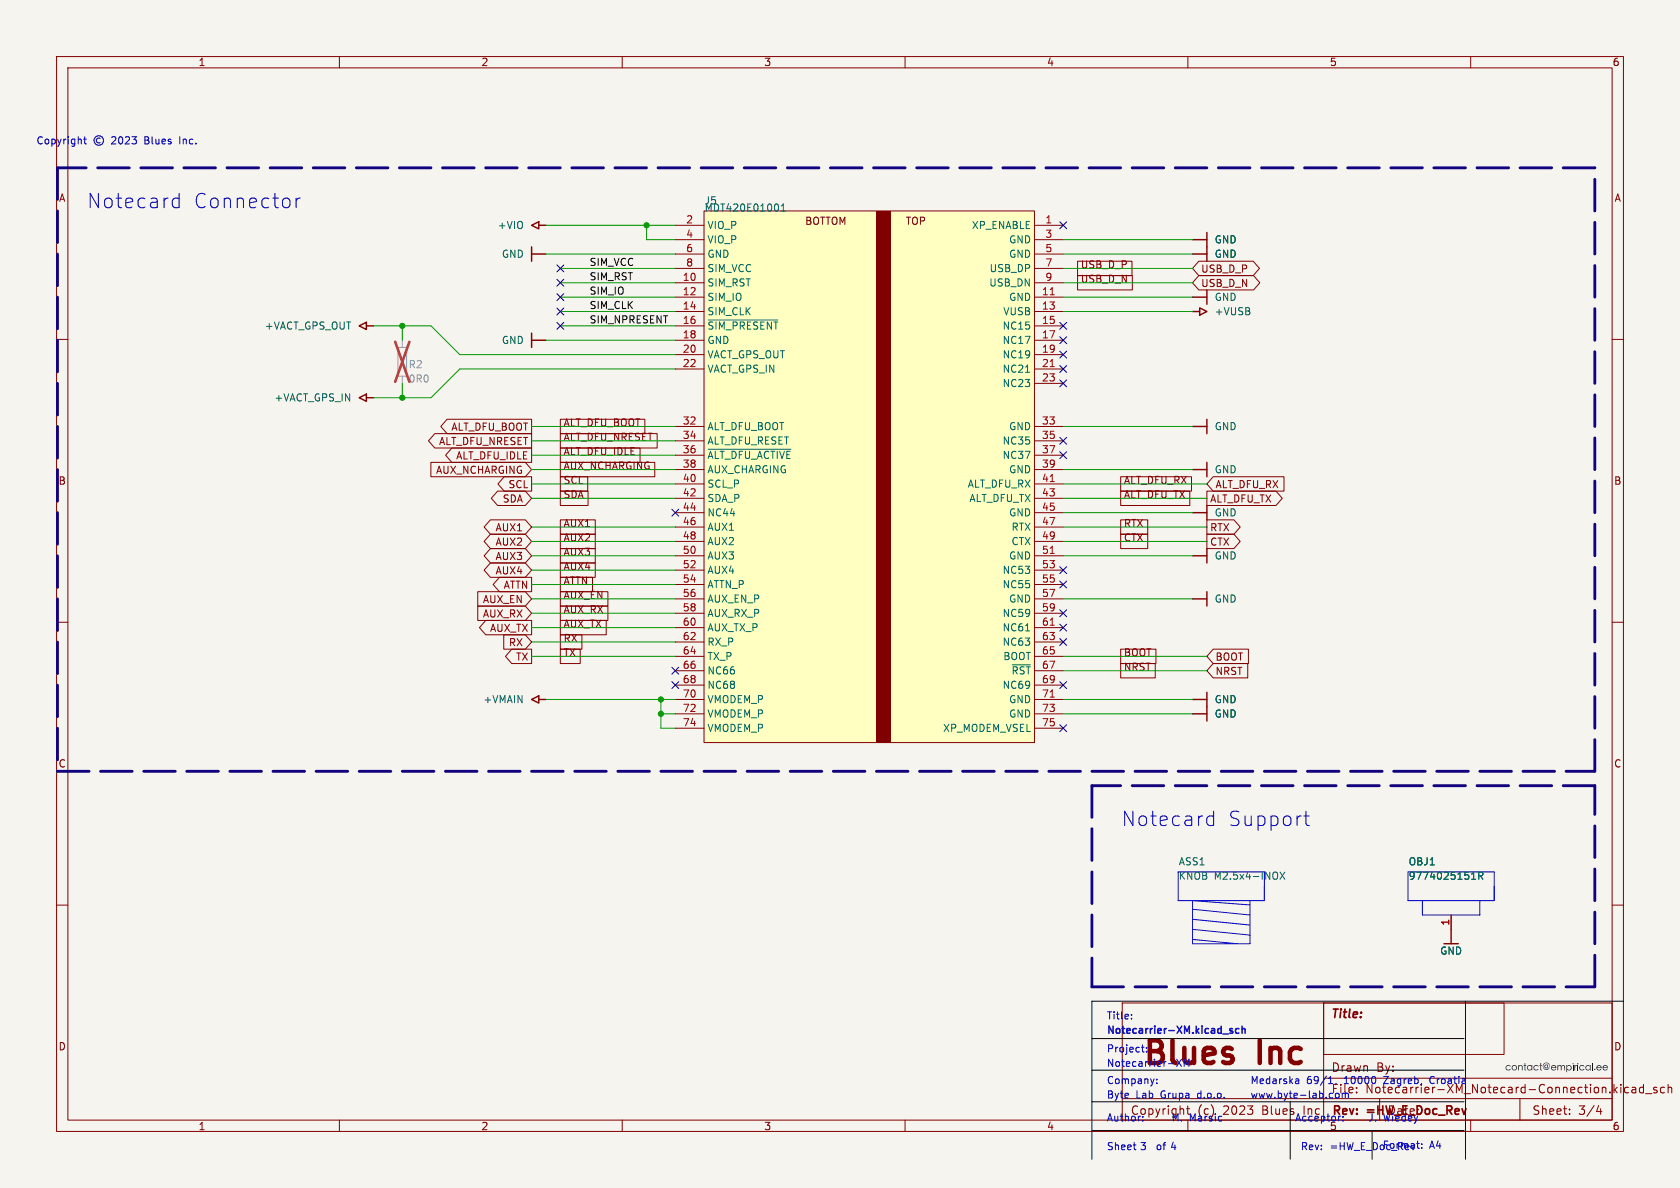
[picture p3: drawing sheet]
<svg xmlns="http://www.w3.org/2000/svg" width="297mm" height="210mm" viewBox="0 0 297 210" stroke-linecap="round" stroke-linejoin="round" font-family="sans-serif">
<path d="M0 0h297v210h-297z" fill="#f5f4ef" stroke="#f5f4ef" stroke-width=".18"/>
<g fill="none" stroke="#840000" stroke-width=".18">
<path d="M10 10h277v190h-277zM12 12h273v186h-273zM60 10v2M110 10v2M160 10v2M210 10v2M260 10v2M10 60h2M285 60h2M10 110h2M285 110h2M10 160h2"/>
<path d="M198.4 177.3h86.6v20.7h-86.6zM285 160h2M60 198v2M110 198v2M160 198v2M198.4 194.2h86.6M210 198v2M239.8 192.3v.1M239.8 193.1v.1M239.9 192.3l-.1 .1M260 198v2M277.5 196.9v.1"/>
<path d="M277.5 196.1v.1M282.6 195.4l-.3 1.1h.9M283 196v1M287.9 192.3l-.4-.1-.3 .3v.4l.1 .2h.6M288.5 192.3h.6l.1 .9M289.2 192.6h-.5a.29 .29 0 0 0-.2 .3 .29 .29 0 0 0 .2 .3l.5-.1M290.5 192.3l-.4-.1-.3 .3v.4l.2 .2h.5M290.5 191.7v1.5M290.9 193.3h1.1M292.9 192.3l-.4-.1-.2 .2 .1 .2 .5 .2v.3h-.6M294.3 192.3l-.5-.1-.3 .3v.4l.2 .2h.6M294.9 192.3l.2-.1 .4 .1v.9"/>
<path d="M294.9 191.7v1.5"/>
</g>
<g fill="#281c2d">
<path d="M282.3 188.4l.5-.1 .3 .3 .1 .2h-.8l.1 .3 .6-.2a.48 .48 0 0 1-.6 .3 .48 .48 0 0 1-.3-.6h.8l-.3-.2-.5 .2z"/>
<path d="M283.4 188.4l.5-.1 .3 .3v.2h-.8l.2 .3 .6-.2a.48 .48 0 0 1-.6 .3 .48 .48 0 0 1-.3-.6h.8l-.3-.2-.5 .2z"/>
</g>
<path d="M234 177.3h31.9v9.1h-31.9zM234 177.3v20.7M256.5 161.7v2.6M209.8 196h.5M210 195.5v1.3M234 190.6h51M243.9 194.2v3.8M268.7 194.2v3.8" fill="none" stroke="#840000" stroke-width=".18"/>
<g fill="none" stroke="#840000" stroke-width=".25">
<path d="M94 39.8l1.2-.6v1.3zM95.2 39.8h1.3M210.8 52.5h2.6M210.8 44.9h2.6M210.8 55.1h1.3M210.8 42.4h2.6M212.1 54.4l1.3 .7-1.3 .6zM213.4 41.1v5.1M213.4 51.3v2.5M210.8 75.4h2.6M213.4 74.1v2.6M210.8 83h2.6"/>
<path d="M210.8 90.6h2.6M210.8 98.2h2.6M213.4 81.7v2.6M213.4 89.4v2.5M213.4 97v2.5M210.8 105.9h2.6M213.4 104.6v2.5M210.8 123.6h2.6M213.4 122.4v2.5M255.3 166.8h2.5M256.5 164.3v2.5"/>
</g>
<path d="M208.3 154.1h15.2v5.1h-15.2zM221 159.2v7.6h-10.2v-7.6l10.2 .8M248.9 154.1h15.3v5.1h-15.3zM251.5 159.2v2.5h10.1v-2.5M210.8 166.1l7.9 .7M210.8 164.3l10.2 1M210.8 162.5l10.2 1M210.8 160.7l10.2 1" fill="none" stroke="#000bff" stroke-width=".18"/>
<path d="M226.3 154.2l.8 1.2M227.1 154.2l-.8 1.2M260.2 155.4h.7M261.4 154.8h.6l.2-.2-.1-.3-.7-.1v1.2M261.7 154.8l.5 .6" fill="none" stroke="#006464" stroke-width=".18"/>
<path d="M124.5 37.3h58.4v94h-58.4z" fill="#ffffc2"/>
<path d="M154.9 37.3h2.6v94h-2.6z" fill="#800000"/>
<path d="M124.5 37.3h58.4v94h-58.4z" fill="none" stroke="#800000" stroke-width=".18"/>
<g fill="none" stroke="#840000" stroke-width=".18">
<path d="M119.4 39.8h5.1M182.9 39.8h5.1M119.4 57.6h5.1M119.4 55.1h5.1M119.4 52.5h5.1M119.4 50h5.1M119.4 47.4h5.1M119.4 44.9h5.1M119.4 42.4h5.1M182.9 57.6h5.1M182.9 55.1h5.1M182.9 52.5h5.1"/>
<path d="M182.9 50h5.1M182.9 47.4h5.1M182.9 44.9h5.1M182.9 42.4h5.1M190.5 48.7h9.7v2.6h-9.7zM190.5 46.2h9.6v2.5h-9.6zM211.9 48.7h9.7l1.1 1.3-1.1 1.3h-9.7l-1.1-1.3zM211.9 46.2h9.7l1.1 1.2-1.1 1.3h-9.7l-1.1-1.3zM76.9 76.7h17.1v2.5h-17.1l-1.1-1.3zM79 74.1h15v2.6h-15l-1.1-1.3zM79.9 79.2h14.1v2.5h-14.1l-1.1-1.2zM99.1 76.7h17.1v2.5h-17.1z"/>
<path d="M99.1 74.1h14.9v2.6h-14.9zM99.1 79.2h14.1v2.5h-14.1zM119.4 77.9h5.1M119.4 75.4h5.1M119.4 65.2h5.1M119.4 62.7h5.1M119.4 60.1h5.1M182.9 77.9h5.1M182.9 75.4h5.1M182.9 67.8h5.1M182.9 65.2h5.1M182.9 62.7h5.1"/>
<path d="M182.9 60.1h5.1M76.2 81.7h16.7l1.1 1.3-1.1 1.3h-16.7zM86.7 99.5h6.2l1.1 1.3-1.1 1.3h-6.2l-1.1-1.3zM86.7 97h6.2l1.1 1.2-1.1 1.3h-6.2l-1.1-1.3zM86.7 94.4h6.2l1.1 1.3-1.1 1.3h-6.2l-1.1-1.3zM86.7 91.9h6.2l1.1 1.3-1.1 1.2h-6.2l-1.1-1.2zM88 86.8h4.9l1.1 1.3-1.1 1.3h-4.9l-1.1-1.3zM89.1 84.3h4.9v2.5h-4.9l-1.1-1.3zM99.1 86.8h4.9v2.6h-4.9zM99.1 94.4h6.1v2.6h-6.1zM99.1 99.5h6.1v2.6h-6.1zM99.1 91.9h6.1v2.5h-6.1z"/>
<path d="M99.1 97h6.1v2.5h-6.1zM99.1 81.7h16.7v2.6h-16.7zM99.1 84.3h4.8v2.5h-4.8zM119.4 98.2h5.1M119.4 95.7h5.1M119.4 93.2h5.1M119.4 90.6h5.1M119.4 88.1h5.1M119.4 85.5h5.1M119.4 83h5.1M119.4 80.5h5.1M182.9 98.2h5.1"/>
<path d="M182.9 95.7h5.1M182.9 93.2h5.1M182.9 90.6h5.1M182.9 88.1h5.1M182.9 85.5h5.1M182.9 83h5.1M182.9 80.5h5.1M198.1 94.4h4.8v2.6h-4.8zM198.1 86.8h12.2v2.6h-12.2zM198.1 84.3h12.5v2.5h-12.5zM198.1 91.9h4.8v2.5h-4.8zM213.4 94.4h4.7l1.2 1.3-1.2 1.3h-4.7z"/>
<path d="M213.4 91.9h4.7l1.2 1.3-1.2 1.2h-4.7zM213.4 86.8h12.2l1.1 1.3-1.1 1.3h-12.2zM214.5 84.3h12.5v2.5h-12.5l-1.1-1.3zM84.5 104.6h8.4l1.1 1.3-1.1 1.2h-8.4zM84.5 107.1h8.4l1.1 1.3-1.1 1.3h-8.4zM85.9 109.7h8.1v2.5h-8.1l-1.1-1.3zM88.3 102.1h5.7v2.5h-5.7l-1.1-1.3zM89.1 112.2h3.8l1.1 1.3-1.1 1.3h-3.8zM90.5 114.8h3.5v2.5h-3.5l-1.1-1.3zM99.1 104.6h8.4v2.5h-8.4zM99.1 112.2h3.8v2.6h-3.8zM99.1 102.1h5.6v2.5h-5.6z"/>
<path d="M99.1 109.7h8.1v2.5h-8.1zM99.1 107.1h8.4v2.6h-8.4zM99.1 114.8h3.5v2.5h-3.5zM119.4 118.6h5.1M119.4 116h5.1M119.4 113.5h5.1M119.4 110.9h5.1M119.4 108.4h5.1M119.4 105.9h5.1M119.4 103.3h5.1M119.4 100.8h5.1M182.9 118.6h5.1"/>
<path d="M182.9 116h5.1M182.9 113.5h5.1M182.9 110.9h5.1M182.9 108.4h5.1M182.9 105.9h5.1M182.9 103.3h5.1M182.9 100.8h5.1M198.1 117.3h6.1v2.5h-6.1zM198.1 114.8h6.3v2.5h-6.3zM214.5 114.8h6.2v2.5h-6.2l-1.1-1.3zM214.5 117.3h6.1v2.5h-6.1l-1.1-1.2zM119.4 128.7h5.1"/>
<path d="M119.4 126.2h5.1M119.4 123.6h5.1M119.4 121.1h5.1M182.9 128.7h5.1M182.9 126.2h5.1M182.9 123.6h5.1M182.9 121.1h5.1M256.5 161.7v2.6"/>
</g>
<path d="M185.7 52.1h.7M185.7 64.8h.7M185.7 97.8h.7M185.7 85.1h.7M185.7 110.5h.7M185.7 123.2h.7" fill="none" stroke="#a90000" stroke-width=".18"/>
<path d="M137.6 36.3v.8M138.1 37.3h.7M138.1 36.4l.4-.3v1.2M125.2 56.6h12.3M125.2 79.4h14.6M181.3 65.8h.7M179 117.5h3.1M181.3 111.5h.7M260.2 155.4h.7M261.4 154.8h.6l.2-.2-.1-.3-.7-.1v1.2M261.7 154.8l.5 .6" fill="none" stroke="#006464" stroke-width=".18"/>
<path d="M63.5 57.6l1.3-.6v1.2zM64.8 57.6h1.2M94 43.6v2.6M94 58.9v2.5M94 44.9h2.5M63.5 70.3l1.3-.6v1.2zM64.8 70.3h1.2M94 60.1h2.5M94 123.6l1.2-.6v1.3zM95.2 123.6h1.3M210.8 126.2h2.6M213.4 124.9v2.6" fill="none" stroke="#840000" stroke-width=".25"/>
<path d="M70.4 61.4h1.5v5.1h-1.5zM71.1 60.1v1.3M71.1 66.5v1.3" fill="none" stroke="#9c9b98" stroke-width=".18"/>
<path d="M69.9 60.4l2.5 7.1M72.4 60.4l-2.5 7.1" fill="none" stroke="#e12e31" stroke-width=".46"/>
<path d="M259.1 177v27.9M287 177h-94v27.9M193 189.2h65.8M193 194.8h65.8M193 183.6h65.8M193 199.8h65.8M228.1 194.8v10.1M242.6 199.8v5.1" fill="none" stroke="#000" stroke-width=".18"/>
<path d="M10.2 29.7v106.6M281.9 29.7h-271.7M10.2 136.3h271.7M193 138.9v35.5M281.9 138.9h-88.9M281.9 136.3v-106.6M193 174.4h88.9M281.9 174.4v-35.5" fill="none" stroke="#11037f" stroke-width=".51" stroke-dasharray="5.6 2"/>
<g fill="none" stroke="#009600" stroke-width=".18">
<path d="M96.5 39.8h22.9M114.3 39.8v2.6h5.1M66 57.6h10.2l5.1 5.1h38.1M71.1 57.6v2.5M96.5 44.9h22.9M99.1 57.6h20.3M99.1 47.4h20.3M99.1 50h20.3M99.1 52.5h20.3M99.1 55.1h20.3M188 47.4h22.8M188 50h22.8"/>
<path d="M188 52.5h22.8M188 55.1h22.8M188 44.9h22.8M188 42.4h22.8M71.1 67.8v2.5M94 77.9h25.4M94 75.4h25.4M96.5 60.1h22.9M119.4 65.2h-38.1l-5.1 5.1h-10.2M188 75.4h22.8M94 85.5h25.4M94 93.2h25.4"/>
<path d="M94 98.2h25.4M94 80.5h25.4M94 88.1h25.4M94 83h25.4M94 95.7h25.4M188 85.5h25.4M188 90.6h22.8M188 93.2h25.4M188 98.2h22.8M188 88.1h25.4M188 83h22.8M188 95.7h25.4"/>
<path d="M94 100.8h25.4M94 103.3h25.4M94 108.4h25.4M94 116h25.4M94 105.9h25.4M94 110.9h25.4M94 113.5h25.4M188 116h25.4M188 105.9h22.8M188 118.6h25.4M96.5 123.6h22.9M116.8 123.6v5.1h2.6"/>
<path d="M116.8 126.2h2.6M188 123.6h22.8M188 126.2h22.8"/>
</g>
<g fill="none" stroke="#000084" stroke-width=".18">
<path d="M187.4 39.2l1.2 1.2M188.6 39.2l-1.2 1.2M98.5 54.5l1.2 1.2M98.5 57l1.2 1.2M98.5 49.4l1.2 1.2M98.5 46.8l1.2 1.3M98.5 51.9l1.2 1.2M99.7 54.5l-1.2 1.2M99.7 57l-1.2 1.2M99.7 49.4l-1.2 1.2M99.7 46.8l-1.2 1.3M99.7 51.9l-1.2 1.2"/>
<path d="M187.4 59.5l1.2 1.3M187.4 57l1.2 1.2M188.6 59.5l-1.2 1.3M188.6 57l-1.2 1.2M187.4 62.1l1.2 1.2M187.4 67.2l1.2 1.2M187.4 77.3l1.2 1.2M187.4 64.6l1.2 1.2M187.4 79.9l1.2 1.2M188.6 62.1l-1.2 1.2M188.6 67.2l-1.2 1.2M188.6 77.3l-1.2 1.2"/>
<path d="M188.6 64.6l-1.2 1.2M188.6 79.9l-1.2 1.2M118.8 90l1.2 1.2M120 90l-1.2 1.2M118.8 118l1.2 1.2M120 118l-1.2 1.2M187.4 112.9l1.2 1.2M187.4 107.8l1.2 1.2M187.4 110.3l1.2 1.3M187.4 100.2l1.2 1.2M187.4 102.7l1.2 1.2M188.6 112.9l-1.2 1.2"/>
<path d="M188.6 107.8l-1.2 1.2M188.6 110.3l-1.2 1.3M188.6 100.2l-1.2 1.2M188.6 102.7l-1.2 1.2M118.8 120.5l1.2 1.2M120 120.5l-1.2 1.2M187.4 120.5l1.2 1.2M187.4 128.1l1.2 1.2M188.6 120.5l-1.2 1.2M188.6 128.1l-1.2 1.2"/>
</g>
<g fill="none" stroke="#0000c2" stroke-width=".18">
<path d="M14.8 24.6h.5M15 24.2v1.1l.3 .1M17.7 24.5a.44 .44 0 0 0-.7 .3 .44 .44 0 0 0 .7 .4M19.8 24.3l.4-.1 .3 .3-.8 .9h.8M21.1 24.2h.2a.68 .68 0 0 1 .4 .6 .68 .68 0 0 1-.4 .6 .84 .84 0 0 1-.2-1.2zM22.2 24.3l.5-.1 .2 .3-.8 .9h.8M23.3 24.2h.8l-.4 .5 .3 .1v.5l-.1 .1-.6-.1M30.6 36.5l.3 .2 .8-.1M31.7 34.2v2.5M31.7 35.1l-.8-.1-.3 .3M52.4 35v1.7M53.1 35a.65 .65 0 0 0-.7 .5"/>
<path d="M213.5 145.7l.3 .2 .7-.1M214.5 143.4v2.5M214.5 144.4l-.7-.2-.3 .3M230.5 144.2h1M230.9 143.4v2.2l.1 .2 .5 .1M200 179.3v.2M200 180v.1M204.5 191.4v.2M229.6 190.9v.7M229.6 191.5l-.4 .1M243.2 190.8v.5M250.4 202.1h.5"/>
<path d="M250.8 203h.1M251.3 202.9v.1M251.3 202.2v.1"/>
<circle cx="17.5" cy="24.8" r=".85"/>
</g>
<path d="M217.8 182.2l.1 .2-.1 .3M217.8 181.8l.1 .1M219 181.9l-.3-.1-.3 .3 .1 .5h.5M219.6 181.9l.2-.1 .3 .1v.8M219.6 181.4v1.3" fill="none" stroke="#0000c2" stroke-width=".25"/>
<g fill="#009600" stroke="#009600" stroke-width=".18">
<circle cx="71.1" cy="70.3" r=".46"/>
<circle cx="71.1" cy="57.6" r=".46"/>
<circle cx="116.8" cy="126.2" r=".46"/>
<circle cx="116.8" cy="123.6" r=".46"/>
<circle cx="114.3" cy="39.8" r=".46"/>
</g>
<g font-size="5.6" fill="#0000c2">
<text x="201.8" y="189.3">Blues</text>
<text x="222.8" y="189.3">Inc</text>
</g>
<g font-size="3.5" fill="#0000c2">
<text x="15.2" y="37">Notecard</text>
<text x="34.1" y="37">Connector</text>
<text x="198.1" y="146.3">Notecard</text>
<text x="216.9" y="146.3">Support</text>
</g>
<g font-size="2.1" fill="#840000">
<text x="235.2" y="180.4">Title:</text>
<text x="235.3" y="189.7">Drawn</text>
<text x="216.3" y="197.3">2023</text>
<text x="223.3" y="197.3">Blues</text>
<text x="241.4" y="193.5">Notecarrier-XM_Notecard-Connection.kicad_sch</text>
<text x="241.8" y="197.5">=HW_E_Doc_Rev</text>
<text x="270.8" y="197.3">Sheet:</text>
<text x="279" y="197.3">3/4</text>
</g>
<g font-size="2.1" fill="#0000c2">
<text x="243.3" y="189.7">By:</text>
<text x="199.8" y="197.3">Copyright</text>
<text x="211.7" y="197.3">(c)</text>
<text x="230.7" y="197.3">Inc</text>
<text x="235.3" y="193.5">File:</text>
<text x="235.4" y="197.5">Rev:</text>
<text x="245.2" y="197.3">Date:</text>
</g>
<g font-size="1.8" fill="#840000">
<text x="35" y="11.9">1</text>
<text x="85" y="11.9">2</text>
<text x="135" y="11.9">3</text>
<text x="185" y="11.9">4</text>
<text x="235" y="11.9">5</text>
<text x="285" y="11.9">6</text>
<text x="10.3" y="35.9">A</text>
<text x="285.3" y="35.9">A</text>
<text x="142.2" y="39.8">BOTTOM</text>
<text x="160" y="39.8">TOP</text>
<text x="191" y="47.5">USB_D_P</text>
<text x="191" y="50.1">USB_D_N</text>
<text x="212.2" y="50.9">USB_D_N</text>
<text x="212.2" y="48.4">USB_D_P</text>
<text x="79.7" y="76.3">ALT_DFU_BOOT</text>
<text x="99.5" y="75.5">ALT_DFU_BOOT</text>
<text x="77" y="84">AUX_NCHARGING</text>
<text x="77.5" y="78.9">ALT_DFU_NRESET</text>
<text x="80.5" y="81.4">ALT_DFU_IDLE</text>
<text x="99.5" y="83.1">AUX_NCHARGING</text>
<text x="99.5" y="78">ALT_DFU_NRESET</text>
<text x="99.5" y="80.6">ALT_DFU_IDLE</text>
<text x="10.3" y="85.9">B</text>
<text x="88.8" y="89">SDA</text>
<text x="89.8" y="86.5">SCL</text>
<text x="99.5" y="88.2">SDA</text>
<text x="99.5" y="85.6">SCL</text>
<text x="198.6" y="88.2">ALT_DFU_TX</text>
<text x="198.6" y="85.6">ALT_DFU_RX</text>
<text x="213.8" y="89">ALT_DFU_TX</text>
<text x="214.8" y="86.5">ALT_DFU_RX</text>
<text x="285.3" y="85.9">B</text>
<text x="87.5" y="94.1">AUX1</text>
<text x="99.5" y="95.8">AUX2</text>
<text x="99.5" y="93.3">AUX1</text>
<text x="198.6" y="95.8">CTX</text>
<text x="198.6" y="93.3">RTX</text>
<text x="213.8" y="94.1">RTX</text>
<text x="87.5" y="101.7">AUX4</text>
<text x="87.5" y="99.2">AUX3</text>
<text x="87.5" y="96.7">AUX2</text>
<text x="99.5" y="100.9">AUX4</text>
<text x="99.5" y="98.3">AUX3</text>
<text x="213.8" y="96.7">CTX</text>
<text x="85.3" y="106.8">AUX_EN</text>
<text x="88.9" y="104.3">ATTN</text>
<text x="99.5" y="106">AUX_EN</text>
<text x="99.5" y="103.4">ATTN</text>
<text x="85.3" y="109.4">AUX_RX</text>
<text x="86.5" y="111.9">AUX_TX</text>
<text x="99.5" y="113.6">RX</text>
<text x="99.5" y="111">AUX_TX</text>
<text x="99.5" y="108.5">AUX_RX</text>
<text x="89.9" y="114.4">RX</text>
<text x="91.1" y="117">TX</text>
<text x="99.5" y="116.1">TX</text>
<text x="198.6" y="118.7">NRST</text>
<text x="198.6" y="116.1">BOOT</text>
<text x="214.8" y="117">BOOT</text>
<text x="214.8" y="119.5">NRST</text>
<text x="10.3" y="135.9">C</text>
<text x="285.3" y="135.9">C</text>
<text x="10.3" y="185.9">D</text>
<text x="285.3" y="185.9">D</text>
<text x="35" y="200">1</text>
<text x="85" y="200">2</text>
<text x="135" y="200">3</text>
<text x="185" y="200">4</text>
<text x="285" y="200">6</text>
</g>
<g font-size="1.8" fill="#0000c2">
<text x="6.3" y="25.6">Copyright</text>
<text x="25.8" y="25.6">Blues</text>
<text x="32.2" y="25.6">Inc.</text>
<text x="195.6" y="180.3">Title:</text>
<text x="195.6" y="182.8">Notecarrier-XM.kicad_sch</text>
<text x="195.6" y="188.7">Notecarrier-XM</text>
<text x="195.6" y="186.1">Project:</text>
<text x="195.6" y="191.7">Company:</text>
<text x="221" y="191.7">Medarska</text>
<text x="231" y="191.7">69/1,</text>
<text x="237.7" y="191.7">10000</text>
<text x="244.9" y="191.7">Zagreb,</text>
<text x="253.2" y="191.7">Croatia</text>
<text x="195.6" y="194.3">Byte</text>
<text x="200.8" y="194.3">Lab</text>
<text x="205.3" y="194.3">Grupa</text>
<text x="212" y="194.3">d.o.o.</text>
<text x="221" y="194.3">www.byte-lab.com</text>
<text x="195.6" y="198.3">Author:</text>
<text x="195.6" y="203.4">Sheet 3</text>
<text x="204.2" y="203.4">of 4</text>
<text x="207" y="198.3">M.</text>
<text x="210.2" y="198.3">Marsic</text>
<text x="228.9" y="198.3">Acceptor:</text>
<text x="229.9" y="203.4">Rev:</text>
<text x="234.9" y="203.4">=HW_E_Doc_Rev</text>
<text x="235" y="200">5</text>
<text x="241.8" y="198.3">J.</text>
<text x="244.3" y="203.2">Format:</text>
<text x="244.6" y="198.3">Wiedey</text>
<text x="252.7" y="203.2">A4</text>
</g>
<g font-size="1.8" fill="#006464">
<text x="87.9" y="40.7">+VIO</text>
<text x="124.5" y="36.3">J5</text>
<text x="124.5" y="37.6">MDT420E01001</text>
<text x="125" y="40.7">VIO_P</text>
<text x="171.7" y="40.7">XP_ENABLE</text>
<text x="88.6" y="45.8">GND</text>
<text x="125" y="45.8">GND</text>
<text x="125" y="43.2">VIO_P</text>
<text x="178.3" y="45.8">GND</text>
<text x="178.3" y="43.2">GND</text>
<text x="214.6" y="45.8">GND</text>
<text x="214.6" y="43.2">GND</text>
<text x="125" y="53.4">SIM_IO</text>
<text x="125" y="50.9">SIM_RST</text>
<text x="125" y="48.3">SIM_VCC</text>
<text x="174.8" y="50.9">USB_DN</text>
<text x="174.9" y="48.3">USB_DP</text>
<text x="178.3" y="53.4">GND</text>
<text x="214.6" y="53.4">GND</text>
<text x="46.7" y="58.5">+VACT_GPS_OUT</text>
<text x="125" y="58.5">~{SIM_PRESENT}</text>
<text x="125" y="55.9">SIM_CLK</text>
<text x="177.1" y="58.5">NC15</text>
<text x="177.3" y="55.9">VUSB</text>
<text x="214.6" y="55.9">+VUSB</text>
<text x="88.6" y="61">GND</text>
<text x="125" y="63.6">VACT_GPS_OUT</text>
<text x="125" y="61">GND</text>
<text x="177.1" y="63.6">NC19</text>
<text x="177.1" y="61">NC17</text>
<text x="48.4" y="71.2">+VACT_GPS_IN</text>
<text x="125" y="66.1">VACT_GPS_IN</text>
<text x="177.1" y="68.6">NC23</text>
<text x="177.1" y="66.1">NC21</text>
<text x="125" y="76.3">ALT_DFU_BOOT</text>
<text x="178.3" y="76.3">GND</text>
<text x="214.6" y="76.3">GND</text>
<text x="125" y="83.9">AUX_CHARGING</text>
<text x="125" y="81.3">~{ALT_DFU_ACTIVE}</text>
<text x="125" y="78.8">ALT_DFU_RESET</text>
<text x="177.1" y="81.3">NC37</text>
<text x="177.1" y="78.8">NC35</text>
<text x="178.3" y="83.9">GND</text>
<text x="214.6" y="83.9">GND</text>
<text x="125" y="89">SDA_P</text>
<text x="125" y="86.4">SCL_P</text>
<text x="171" y="86.4">ALT_DFU_RX</text>
<text x="171.3" y="89">ALT_DFU_TX</text>
<text x="125" y="94">AUX1</text>
<text x="125" y="91.5">NC44</text>
<text x="178.3" y="91.5">GND</text>
<text x="178.7" y="94">RTX</text>
<text x="214.6" y="91.5">GND</text>
<text x="125" y="101.7">AUX4</text>
<text x="125" y="99.1">AUX3</text>
<text x="125" y="96.6">AUX2</text>
<text x="177.1" y="101.7">NC53</text>
<text x="178.3" y="99.1">GND</text>
<text x="178.7" y="96.6">CTX</text>
<text x="214.6" y="99.1">GND</text>
<text x="125" y="106.7">AUX_EN_P</text>
<text x="125" y="104.2">ATTN_P</text>
<text x="177.1" y="104.2">NC55</text>
<text x="178.3" y="106.7">GND</text>
<text x="214.6" y="106.7">GND</text>
<text x="125" y="111.8">AUX_TX_P</text>
<text x="125" y="109.3">AUX_RX_P</text>
<text x="177.1" y="111.8">NC61</text>
<text x="177.1" y="109.3">NC59</text>
<text x="125" y="119.4">NC66</text>
<text x="125" y="116.9">TX_P</text>
<text x="125" y="114.4">RX_P</text>
<text x="177.1" y="114.4">NC63</text>
<text x="177.3" y="116.9">BOOT</text>
<text x="178.7" y="119.4">~{RST}</text>
<text x="85.4" y="124.5">+VMAIN</text>
<text x="125" y="124.5">VMODEM_P</text>
<text x="125" y="122">NC68</text>
<text x="177.1" y="122">NC69</text>
<text x="178.3" y="124.5">GND</text>
<text x="214.6" y="124.5">GND</text>
<text x="125" y="129.6">VMODEM_P</text>
<text x="125" y="127.1">VMODEM_P</text>
<text x="166.6" y="129.6">XP_MODEM_VSEL</text>
<text x="178.3" y="127.1">GND</text>
<text x="214.6" y="127.1">GND</text>
<text x="208.3" y="153.2">ASS1</text>
<text x="208.3" y="155.7">KNOB</text>
<text x="214.7" y="155.7">M2.5x4-INOX</text>
<text x="248.9" y="153.2">OBJ1</text>
<text x="248.9" y="155.7">9774025151R</text>
<text x="254.5" y="169">GND</text>
</g>
<g font-size="1.8" fill="#a90000">
<text x="121.2" y="39.6">2</text>
<text x="184.7" y="39.6">1</text>
<text x="121.2" y="47.2">8</text>
<text x="121.2" y="44.7">6</text>
<text x="121.2" y="42.1">4</text>
<text x="184.7" y="47.2">7</text>
<text x="184.7" y="44.7">5</text>
<text x="184.7" y="42.1">3</text>
<text x="120.6" y="52.3">12</text>
<text x="120.6" y="49.7">10</text>
<text x="184.1" y="52.3">11</text>
<text x="184.7" y="49.7">9</text>
<text x="120.6" y="59.9">18</text>
<text x="120.6" y="57.4">16</text>
<text x="120.6" y="54.8">14</text>
<text x="184.1" y="59.9">17</text>
<text x="184.1" y="57.4">15</text>
<text x="184.1" y="54.8">13</text>
<text x="120.6" y="65">22</text>
<text x="120.6" y="62.4">20</text>
<text x="184.1" y="65">21</text>
<text x="184.1" y="62.4">19</text>
<text x="184.1" y="67.5">23</text>
<text x="120.6" y="77.7">34</text>
<text x="120.6" y="75.1">32</text>
<text x="184.1" y="77.7">35</text>
<text x="184.1" y="75.1">33</text>
<text x="120.6" y="82.8">38</text>
<text x="120.6" y="80.2">36</text>
<text x="184.1" y="82.8">39</text>
<text x="184.1" y="80.2">37</text>
<text x="120.6" y="87.8">42</text>
<text x="120.6" y="85.3">40</text>
<text x="184.1" y="87.8">43</text>
<text x="184.1" y="85.3">41</text>
<text x="120.6" y="95.5">48</text>
<text x="120.6" y="92.9">46</text>
<text x="120.6" y="90.4">44</text>
<text x="184.1" y="95.5">49</text>
<text x="184.1" y="92.9">47</text>
<text x="184.1" y="90.4">45</text>
<text x="120.6" y="100.5">52</text>
<text x="120.6" y="98">50</text>
<text x="184.1" y="100.5">53</text>
<text x="184.1" y="98">51</text>
<text x="120.6" y="105.6">56</text>
<text x="120.6" y="103.1">54</text>
<text x="184.1" y="105.6">57</text>
<text x="184.1" y="103.1">55</text>
<text x="120.6" y="113.2">62</text>
<text x="120.6" y="110.7">60</text>
<text x="120.6" y="108.2">58</text>
<text x="184.1" y="113.2">63</text>
<text x="184.1" y="110.7">61</text>
<text x="184.1" y="108.2">59</text>
<text x="120.6" y="118.3">66</text>
<text x="120.6" y="115.8">64</text>
<text x="184.1" y="118.3">67</text>
<text x="184.1" y="115.8">65</text>
<text x="120.6" y="125.9">72</text>
<text x="120.6" y="123.4">70</text>
<text x="120.6" y="120.9">68</text>
<text x="184.1" y="125.9">73</text>
<text x="184.1" y="123.4">71</text>
<text x="184.1" y="120.9">69</text>
<text x="120.6" y="128.5">74</text>
<text x="184.1" y="128.5">75</text>
<text x="256.3" y="163.7" transform="rotate(-90 256.3 163.7)">1</text>
</g>
<g font-size="1.8" fill="#0f0f0f">
<text x="104.1" y="47.1">SIM_VCC</text>
<text x="104.1" y="52.2">SIM_IO</text>
<text x="104.1" y="49.6">SIM_RST</text>
<text x="104.1" y="54.7">SIM_CLK</text>
<text x="104.1" y="57.3">SIM_NPRESENT</text>
</g>
<g font-size="1.8" fill="#939391">
<text x="72.1" y="65.3">R2</text>
<text x="72.1" y="67.8">0R0</text>
</g>
<text font-size="1.7" fill="#281c2d" x="266.1" y="189.7">contact@empirical.ee</text>
</svg>
